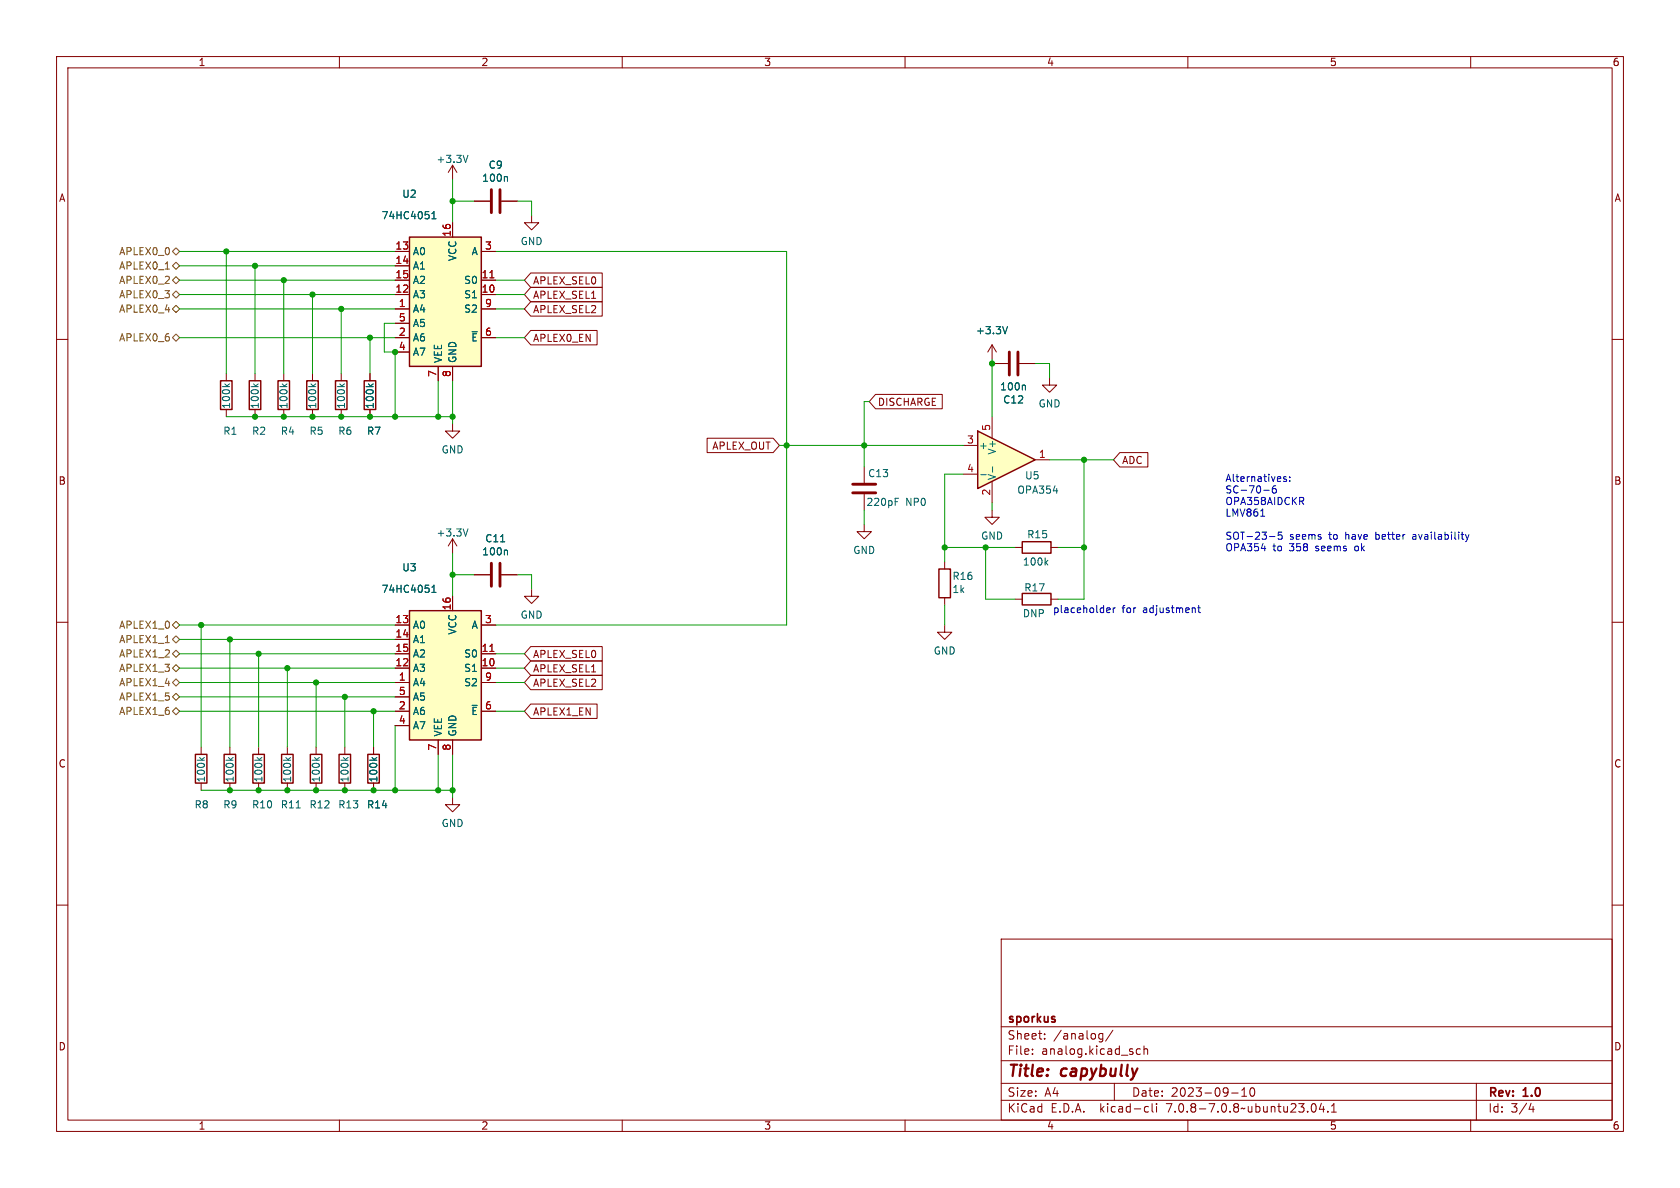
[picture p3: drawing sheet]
<svg xmlns="http://www.w3.org/2000/svg" width="297mm" height="210mm" viewBox="0 0 297 210" stroke-linecap="round" stroke-linejoin="round" font-family="sans-serif">
<g fill="none" stroke="#840000" stroke-width=".18">
<path d="M10 10h277v190h-277zM12 12h273v186h-273zM60 10v2M110 10v2M160 10v2M210 10v2M260 10v2M80 29.2v2.6M80 39.4v2.5M80 29.2l-.8 1.3M80 29.2l.8 1.3M83.8 35.6h2.8"/>
<path d="M88.6 35.6h2.8M94 38.1v1.3h1.2l-1.2 1.2-1.3-1.2h1.3M10 60h2M69.8 54.6h2.6M69.8 52.1h2.6M69.8 49.5h2.6M69.8 44.5h2.6M69.8 47h2.6M69.8 59.7h2.6M69.8 57.2h2.6M85.1 54.6h2.5M85.1 52.1h2.5"/>
<path d="M85.1 49.5h2.5M85.1 44.5h2.5M85.1 59.7h2.5M285 60h2M40 66v1.3M40 72.4v1.3M45.1 66v1.3M45.1 72.4v1.3M50.2 66v1.3M50.2 72.4v1.3M55.2 66v1.3M55.2 72.4v1.3"/>
<path d="M60.3 66v1.3M60.3 72.4v1.3M65.4 66v1.3M65.4 72.4v1.3M69.8 62.2h2.6M77.5 64.8v2.5M80 64.8v2.5M175.4 61l-.8 1.2M175.4 61v2.5M175.4 61l.7 1.2M175.4 64.3h2.8M180.2 64.3h2.8"/>
<path d="M185.5 66.8v1.3h1.3l-1.3 1.2-1.2-1.2h1.2M152.8 92.7v1.3h1.3l-1.3 1.3-1.3-1.3h1.3M152.8 82.6v2.7M152.8 87.4v2.8M167 99.3v1.3M179.5 96.8h1.2M185.8 96.8h1.3M10 110h2M69.8 118.1h2.6M69.8 115.6h2.6M69.8 110.5h2.6M69.8 113h2.6"/>
<path d="M80 105.4v2.6M85.1 118.1h2.5M85.1 115.6h2.5M85.1 110.5h2.5M94 104.1v1.3h1.2l-1.2 1.3-1.3-1.3h1.3M167 110.5v1.3h1.3l-1.3 1.2-1.3-1.2h1.3M167 105.7v1.2M179.5 105.9h1.2M185.8 105.9h1.3M285 110h2M35.6 132.1v1.3M35.6 138.4v1.3"/>
<path d="M40.6 132.1v1.3M40.6 138.4v1.3M45.7 132.1v1.3M45.7 138.4v1.3M50.8 132.1v1.3M50.8 138.4v1.3M55.9 132.1v1.3M55.9 138.4v1.3M61 132.1v1.3M61 138.4v1.3M66 132.1v1.3M66 138.4v1.3"/>
<path d="M69.8 120.7h2.6M69.8 125.7h2.6M69.8 128.3h2.6M69.8 123.2h2.6M77.5 130.8v2.6M80 130.8v2.6M85.1 120.7h2.5M85.1 125.7h2.5M10 160h2M80 141v1.2h1.3l-1.3 1.3-1.3-1.3h1.3M285 160h2M177 166h108v32h-108z"/>
<path d="M60 198v2M110 198v2M160 198v2M177 194.5h108M177 191.5h108M177 187.5h108M177 181.5h108M182.5 186.3v.1M182.5 185.5v.1M184.7 183.6v.1M184.7 182.8v.1M194.4 183.6h.6"/>
<path d="M194.4 182.8h.6M195 182.7v1.2l-.3 .3-.4-.1M196.7 182.1l-1.2 2M197 191.5v3M201.6 185.5l-.4-.1-.3 .3v.4l.1 .2h.6M202.2 185.5l.3-.1 .3 .1 .1 .9M202.2 184.9v1.5M202.6 195.6l.4 .1M203 196.5l-.4 .1M203.7 195.1v1.3l.2 .2M204.5 195.1v.1M204.5 195.6v1"/>
<path d="M210 198v2M217.7 193.2h1.2M219.5 193.8h.9M219.5 192.7l.5-.4v1.5M221.2 192.4l.1-.1a.81 .81 0 0 1 .6 .6 .81 .81 0 0 1-.3 .8l-.1 .1a.81 .81 0 0 1-.6-.6 .81 .81 0 0 1 .3-.8zM232 195.2l.2-.1a.81 .81 0 0 1 .6 .6 .81 .81 0 0 1-.3 .8l-.2 .1a.81 .81 0 0 1-.6-.6 .81 .81 0 0 1 .3-.8zM233.6 195l-.4 1.1h1M234 195.6v1M234.7 196.5v.1M235.4 196.6h.8M235.4 195.5l.4-.4v1.5M260 198v2"/>
<path d="M261 191.5v6.5M270.7 195l-.4 1.1h.9M271 195.6v1"/>
</g>
<path d="M86.9 33.5v4.1M88.4 33.5v4.1M178.4 62.2v4.1M180 62.2v4.1M150.7 87.1h4.1M150.7 85.6h4.1" fill="none" stroke="#840000" stroke-width=".51"/>
<g fill="none" stroke="#006464" stroke-width=".18">
<path d="M76.4 37.8l.3-.4v1.3M76.4 38.7h.7M82.7 27.5l-.4 1.2M89.5 31.2l.2 .2v.6M83.5 58.6h.9M178.1 57.7l-.4 1.3M39.7 67.9l.5 .4M40.6 67.9l-.5 .3M44.8 67.9l.5 .4M45.7 67.9l-.5 .3M49.9 67.9l.5 .4M50.7 67.9l-.4 .3"/>
<path d="M55 67.9l.5 .4M55.8 67.9l-.5 .3M60.1 67.9l.4 .4M60.9 67.9l-.5 .3M65.1 67.9l.5 .4M66 67.9l-.5 .3M181.1 68.1l.2 .2v.6M158.3 88.7h.4M158.3 88.1h.6M184.9 99.4l.3 .5M185.2 99l-.4 .5M76.4 104.7h.7"/>
<path d="M76.4 103.8l.3-.4v1.3M35.3 133.9l.5 .5M36.1 133.9l-.4 .4M40.4 133.9l.5 .5M41.2 133.9l-.5 .4M45.5 133.9l.4 .5M46.3 133.9l-.5 .4M50.5 133.9l.5 .5M51.4 133.9l-.5 .4M55.6 133.9l.5 .5M56.5 133.9l-.5 .4M60.7 133.9l.5 .5"/>
<path d="M61.5 133.9l-.4 .4M65.8 133.9l.5 .5M66.6 133.9l-.5 .4M83.5 124.7h.9M52.4 142.8h.7"/>
</g>
<g fill="none" stroke="#840000" stroke-width=".25">
<path d="M72.4 41.9h12.7v22.9h-12.7zM39 67.3h2v5.1h-2zM44.1 67.3h2v5.1h-2zM49.1 67.3h2.1v5.1h-2.1zM54.2 67.3h2.1v5.1h-2.1zM59.3 67.3h2v5.1h-2zM64.4 67.3h2v5.1h-2zM180.7 95.8h5.1v2h-5.1zM72.4 108h12.7v22.8h-12.7zM166 100.6h2v5.1h-2zM180.7 104.9h5.1v2h-5.1zM34.5 133.4h2.1v5h-2.1z"/>
<path d="M39.6 133.4h2.1v5h-2.1zM44.7 133.4h2v5h-2zM49.8 133.4h2v5h-2zM54.9 133.4h2v5h-2zM59.9 133.4h2.1v5h-2.1zM65 133.4h2.1v5h-2.1z"/>
</g>
<g fill="#ffffc2" stroke="#ffffc2" stroke-width=".18">
<path d="M72.4 108h12.7v22.8h-12.7z"/>
<path d="M72.4 41.9h12.7v22.9h-12.7z"/>
</g>
<path d="M86.6 49.1h.7M86.6 115.2h.7" fill="none" stroke="#a90000" stroke-width=".18"/>
<path d="M172.8 76.2l10.2 5.1-10.2 5.1z" fill="#ffffc2"/>
<path d="M172.8 76.2l10.2 5.1-10.2 5.1z" fill="none" stroke="#840000" stroke-width=".25"/>
<g fill="none" stroke="#840000" stroke-width=".18">
<path d="M80 39.4v2.5M83.8 35.6h2.8M88.6 35.6h2.8M69.8 54.6h2.6M69.8 52.1h2.6M69.8 49.5h2.6M69.8 44.5h2.6M69.8 47h2.6M69.8 59.7h2.6M69.8 57.2h2.6M85.1 54.6h2.5M85.1 52.1h2.5"/>
<path d="M85.1 49.5h2.5M85.1 44.5h2.5M85.1 59.7h2.5M93.8 58.4h11.8v2.6h-11.8l-1.1-1.3zM93.8 48.3h12.7v2.5h-12.7l-1.1-1.3zM93.8 50.8h12.7v2.5h-12.7l-1.1-1.2zM93.8 53.3h12.7v2.6h-12.7l-1.1-1.3zM65.4 66v1.3M65.4 72.4v1.3M69.8 62.2h2.6M77.5 64.8v2.5M80 74.9v1.3h1.3l-1.3 1.3-1.3-1.3h1.3"/>
<path d="M80 64.8v2.5M125 77.5h11.7l1.1 1.2-1.1 1.3h-11.7zM154.8 69.7h11.8v2.6h-11.8l-1.1-1.3zM170.3 78.7h2.5M175.4 73.7v3.8M175.4 64.3h2.8M180.2 64.3h2.8M80 95.3l-.8 1.2M80 95.3v2.5M80 95.3l.8 1.2M170.3 83.8h2.5M175.4 90.2v1.2h1.3l-1.3 1.3-1.3-1.3h1.3"/>
<path d="M175.4 85.1v3.8M183 81.3h2.5M198 80h4.9v2.6h-4.9l-1.2-1.3zM69.8 118.1h2.6M69.8 115.6h2.6M69.8 110.5h2.6M69.8 113h2.6M80 105.4v2.6M83.8 101.6h2.8M85.1 118.1h2.5M85.1 115.6h2.5M85.1 110.5h2.5"/>
<path d="M88.6 101.6h2.8M93.8 119.4h12.7v2.5h-12.7l-1.1-1.2zM93.8 114.3h12.7v2.5h-12.7l-1.1-1.2zM93.8 116.8h12.7v2.6h-12.7l-1.1-1.3zM66 132.1v1.3M66 138.4v1.3M69.8 120.7h2.6M69.8 125.7h2.6M69.8 128.3h2.6M69.8 123.2h2.6M77.5 130.8v2.6M80 130.8v2.6"/>
<path d="M85.1 120.7h2.5M85.1 125.7h2.5M93.8 124.5h11.8v2.5h-11.8l-1.1-1.3z"/>
</g>
<g fill="none" stroke="#006464" stroke-width=".18">
<path d="M76.4 38.7h.7M76.4 37.8l.3-.4v1.3M89.5 31.2l.2 .2v.6M83.5 58.6h.9M178.1 57.7l-.4 1.3M65.1 67.9l.5 .4M66 67.9l-.5 .3M181.1 68.1l.2 .2v.6M82.7 93.5l-.4 1.3M88.5 95.8h.7M89.5 97.2l.2 .2v.7M173.4 83.9h.9"/>
<path d="M175.5 82.5v1M76.4 103.8l.3-.4v1.3M76.4 104.7h.7M65.8 133.9l.5 .5M66.6 133.9l-.5 .4M83.5 124.7h.9"/>
</g>
<path d="M86.9 99.6v4M88.4 99.6v4" fill="none" stroke="#840000" stroke-width=".51"/>
<g fill="none" stroke="#725600" stroke-width=".18">
<path d="M29.2 47.6h.7M30.5 59.7l.6-.6 .6 .6-.6 .6zM30.5 44.5l.6-.7 .6 .7-.6 .6zM30.5 49.5l.6-.6 .6 .6-.6 .7zM30.5 47l.6-.6 .6 .6-.6 .6zM31.1 54l.6 .6-.6 .6-.6-.6zM31.1 51.4l.6 .7-.6 .6-.6-.6zM29.2 113.6h.7M30.5 115.6l.6-.7 .6 .7-.6 .6zM30.5 110.5l.6-.6 .6 .6-.6 .6zM30.5 113l.6-.6 .6 .6-.6 .7zM30.5 118.1l.6-.6 .6 .6-.6 .6z"/>
<path d="M30.5 125.7l.6-.6 .6 .6-.6 .7zM30.5 120.7l.6-.7 .6 .7-.6 .6zM30.5 123.2l.6-.6 .6 .6-.6 .6z"/>
</g>
<g fill="none" stroke="#0000c2" stroke-width=".18">
<path d="M222.9 91.2h.7M223.4 86.7h1M224.4 94.8h1M225.3 85.9h-.1a.85 .85 0 0 0 0 1.3l.4-.2v-.4l-.2-.2h-.4l-.1 .2M226.6 94.1h-.6l-.1 .6 .2-.2 .5 .1 .1 .2-.1 .4-.2 .1-.5-.1M227.4 84.3h-.3l-.2 .1 .1 .2 .4 .1v.3h-.5M228 85v.1M228 84.3v.1M230.1 88.6l.4 .6M230.4 88v.5M249.9 94.5h-.1M249.9 94.8l-.2 .2 .2 .3"/>
<path d="M259.1 94.5l.3 .8M259.4 95.3l-.3 .5M259.7 94.5l-.3 .8M195.7 108.2h.5M195.7 107.5h.4l.2 .3-.7 .1M196.8 107.5v.8M197.2 107.5l-.4 .2M211.7 107.5h.5M211.9 107v1.1l.3 .2"/>
</g>
<g fill="none" stroke="#009600" stroke-width=".18">
<path d="M80 31.8v7.6M80 35.6h3.8M91.4 35.6h2.6v2.5M31.7 52.1h38.1M31.7 44.5h38.1M31.7 49.5h38.1M31.7 54.6h38.1M31.7 47h38.1M31.7 59.7h38.1M40 44.5v21.5M45.1 47v19M50.2 49.5v16.5"/>
<path d="M55.2 52.1v13.9M60.3 54.6v11.4M65.4 59.7v6.3M69.8 57.2h-1.9v5h1.9v11.5M87.6 52.1h5.1M87.6 44.5h51.5v66h-51.5M87.6 49.5h5.1M87.6 54.6h5.1M87.6 59.7h5.1M40 73.7h40M77.5 67.3v6.4M80 67.3v7.6"/>
<path d="M137.8 78.7h32.5M153.7 71h-.9v11.6M175.4 63.5v10.2M183 64.3h2.5v2.5M80 97.8v7.6M152.8 90.2v2.5M167 96.8h12.5M170.3 83.8h-3.3v15.5M174.2 96.8v9.1h5.3M175.4 88.9v1.3M185.5 81.3h11.3M187.1 96.8h4.5"/>
<path d="M191.6 81.3v24.6h-4.5M31.7 113h38.1M31.7 110.5h38.1M31.7 115.6h38.1M31.7 118.1h38.1M35.6 110.5v21.6M40.6 113v19.1M45.7 115.6v16.5M50.8 118.1v14M80 101.6h3.8M87.6 115.6h5.1M87.6 118.1h5.1"/>
<path d="M91.4 101.6h2.6v2.5M167 106.9v3.6M31.7 120.7h38.1M31.7 125.7h38.1M31.7 123.2h38.1M35.6 139.7h44.4M55.9 120.7v11.4M61 123.2v8.9M66 125.7v6.4M69.8 128.3v11.4M77.5 133.4v6.3M80 133.4v7.6"/>
<path d="M87.6 120.7h5.1M87.6 125.7h5.1"/>
</g>
<path d="M86.6 49.1h.7M86.6 115.2h.7" fill="none" stroke="#a90000" stroke-width=".18"/>
<g fill="#009600" stroke="#009600" stroke-width=".18">
<circle cx="69.8" cy="62.2" r=".46"/>
<circle cx="77.5" cy="73.7" r=".46"/>
<circle cx="65.4" cy="59.7" r=".46"/>
<circle cx="69.8" cy="73.7" r=".46"/>
<circle cx="152.8" cy="78.7" r=".46"/>
<circle cx="139.1" cy="78.7" r=".46"/>
<circle cx="50.8" cy="139.7" r=".46"/>
<circle cx="55.9" cy="139.7" r=".46"/>
<circle cx="50.8" cy="118.1" r=".46"/>
<circle cx="45.7" cy="115.6" r=".46"/>
<circle cx="66" cy="139.7" r=".46"/>
<circle cx="61" cy="139.7" r=".46"/>
<circle cx="55.9" cy="120.7" r=".46"/>
<circle cx="50.2" cy="73.7" r=".46"/>
<circle cx="60.3" cy="73.7" r=".46"/>
<circle cx="65.4" cy="73.7" r=".46"/>
<circle cx="80" cy="73.7" r=".46"/>
<circle cx="80" cy="35.6" r=".46"/>
<circle cx="61" cy="123.2" r=".46"/>
<circle cx="66" cy="125.7" r=".46"/>
<circle cx="80" cy="139.7" r=".46"/>
<circle cx="80" cy="101.6" r=".46"/>
<circle cx="69.8" cy="139.7" r=".46"/>
<circle cx="77.5" cy="139.7" r=".46"/>
<circle cx="191.6" cy="81.3" r=".46"/>
<circle cx="167" cy="96.8" r=".46"/>
<circle cx="191.6" cy="96.8" r=".46"/>
<circle cx="174.2" cy="96.8" r=".46"/>
<circle cx="175.4" cy="64.3" r=".46"/>
<circle cx="45.1" cy="73.7" r=".46"/>
<circle cx="45.1" cy="47" r=".46"/>
<circle cx="40" cy="44.5" r=".46"/>
<circle cx="60.3" cy="54.6" r=".46"/>
<circle cx="55.2" cy="52.1" r=".46"/>
<circle cx="50.2" cy="49.5" r=".46"/>
<circle cx="55.2" cy="73.7" r=".46"/>
<circle cx="40.6" cy="113" r=".46"/>
<circle cx="35.6" cy="110.5" r=".46"/>
<circle cx="45.7" cy="139.7" r=".46"/>
<circle cx="40.6" cy="139.7" r=".46"/>
</g>
<g font-size="2.8" fill="#840000">
<text x="178" y="190.9">Title:</text>
<text x="187.7" y="190.9">capybully</text>
</g>
<g font-size="2.1" fill="#840000">
<text x="178" y="184">Sheet:</text>
<text x="178" y="181.2">sporkus</text>
<text x="186.2" y="184">/analog/</text>
<text x="178" y="186.7">File:</text>
<text x="184.1" y="186.7">analog.kicad_sch</text>
<text x="178" y="196.9">KiCad</text>
<text x="178" y="194.1">Size:</text>
<text x="184.7" y="194.1">A4</text>
<text x="185.7" y="196.9">E.D.A.</text>
<text x="194.6" y="196.9">kicad-cli</text>
<text x="200" y="194.1">Date:</text>
<text x="206.5" y="196.9">7.0.8-7.0.8~ubuntu23.04.1</text>
<text x="207" y="194.1">2023-09-10</text>
<text x="263" y="194.3">Rev:</text>
<text x="263" y="196.9">Id:</text>
<text x="267.1" y="196.9">3/4</text>
<text x="269.4" y="194.3">1.0</text>
</g>
<g font-size="1.8" fill="#840000">
<text x="35" y="11.9">1</text>
<text x="85" y="11.9">2</text>
<text x="135" y="11.9">3</text>
<text x="185" y="11.9">4</text>
<text x="235" y="11.9">5</text>
<text x="285" y="11.9">6</text>
<text x="10.3" y="35.9">A</text>
<text x="285.3" y="35.9">A</text>
<text x="94.1" y="50.5">APLEX_SEL0</text>
<text x="94.1" y="53">APLEX_SEL1</text>
<text x="94.1" y="55.6">APLEX_SEL2</text>
<text x="94.1" y="60.6">APLEX0_EN</text>
<text x="155.1" y="71.9">DISCHARGE</text>
<text x="125.8" y="79.7">APLEX_OUT</text>
<text x="198.3" y="82.2">ADC</text>
<text x="10.3" y="85.9">B</text>
<text x="285.3" y="85.9">B</text>
<text x="94.1" y="116.5">APLEX_SEL0</text>
<text x="94.1" y="119.1">APLEX_SEL1</text>
<text x="94.1" y="121.6">APLEX_SEL2</text>
<text x="94.1" y="126.7">APLEX1_EN</text>
<text x="10.3" y="135.9">C</text>
<text x="285.3" y="135.9">C</text>
<text x="10.3" y="185.9">D</text>
<text x="285.3" y="185.9">D</text>
<text x="35" y="199.9">1</text>
<text x="85" y="199.9">2</text>
<text x="135" y="199.9">3</text>
<text x="185" y="199.9">4</text>
<text x="235" y="199.9">5</text>
<text x="285" y="199.9">6</text>
</g>
<g font-size="1.8" fill="#006464">
<text x="77.1" y="29">+3.3V</text>
<text x="71" y="35.2">U2</text>
<text x="85.1" y="32.3">100n</text>
<text x="86.3" y="30">C9</text>
<text x="67.4" y="39">74HC4051</text>
<text x="72.9" y="45.3">A0</text>
<text x="72.9" y="47.9">A1</text>
<text x="80.9" y="46.2" transform="rotate(-90 80.9 46.2)">VCC</text>
<text x="83.3" y="45.3">A</text>
<text x="91.9" y="43.5">GND</text>
<text x="72.9" y="52.9">A3</text>
<text x="72.9" y="50.4">A2</text>
<text x="82" y="52.9">S1</text>
<text x="82" y="50.4">S0</text>
<text x="72.9" y="55.5">A4</text>
<text x="72.9" y="58">A5</text>
<text x="82" y="55.5">S2</text>
<text x="172.4" y="59.3">+3.3V</text>
<text x="72.9" y="60.6">A6</text>
<text x="72.9" y="63.1">A7</text>
<text x="78.3" y="64.3" transform="rotate(-90 78.3 64.3)">VEE</text>
<text x="80.9" y="64.3" transform="rotate(-90 80.9 64.3)">GND</text>
<text x="83.2" y="60.6">~{E}</text>
<text x="176.7" y="69.2">100n</text>
<text x="177.3" y="71.5">C12</text>
<text x="39.4" y="77.1">R1</text>
<text x="40.9" y="72.4" transform="rotate(-90 40.9 72.4)">100k</text>
<text x="44.5" y="77.1">R2</text>
<text x="45.9" y="72.4" transform="rotate(-90 45.9 72.4)">100k</text>
<text x="49.5" y="77.1">R4</text>
<text x="51" y="72.4" transform="rotate(-90 51 72.4)">100k</text>
<text x="54.6" y="77.1">R5</text>
<text x="56.1" y="72.4" transform="rotate(-90 56.1 72.4)">100k</text>
<text x="59.7" y="77.1">R6</text>
<text x="61.2" y="72.4" transform="rotate(-90 61.2 72.4)">100k</text>
<text x="64.8" y="77.1">R7</text>
<text x="66.3" y="72.4" transform="rotate(-90 66.3 72.4)">100k</text>
<text x="183.5" y="72.2">GND</text>
<text x="78" y="80.4">GND</text>
<text x="173" y="79.6">+</text>
<text x="176.3" y="80.5" transform="rotate(-90 176.3 80.5)">V+</text>
<text x="153.1" y="89.6">220pF</text>
<text x="153.4" y="84.6">C13</text>
<text x="160.1" y="89.6">NP0</text>
<text x="176.3" y="85" transform="rotate(-90 176.3 85)">V-</text>
<text x="179.8" y="87.5">OPA354</text>
<text x="181.1" y="84.9">U5</text>
<text x="77.1" y="95">+3.3V</text>
<text x="173.4" y="95.6">GND</text>
<text x="181.5" y="95.4">R15</text>
<text x="71" y="101.2">U3</text>
<text x="85.1" y="98.4">100n</text>
<text x="85.7" y="96.1">C11</text>
<text x="150.7" y="98.1">GND</text>
<text x="180.7" y="100.2">100k</text>
<text x="67.4" y="105">74HC4051</text>
<text x="168.3" y="102.7">R16</text>
<text x="168.3" y="105">1k</text>
<text x="181" y="104.7">R17</text>
<text x="72.9" y="111.4">A0</text>
<text x="72.9" y="113.9">A1</text>
<text x="80.9" y="112.3" transform="rotate(-90 80.9 112.3)">VCC</text>
<text x="83.3" y="111.4">A</text>
<text x="91.9" y="109.6">GND</text>
<text x="180.7" y="109.3">DNP</text>
<text x="72.9" y="119">A3</text>
<text x="72.9" y="116.4">A2</text>
<text x="82" y="119">S1</text>
<text x="82" y="116.4">S0</text>
<text x="165" y="115.9">GND</text>
<text x="72.9" y="121.5">A4</text>
<text x="72.9" y="124.1">A5</text>
<text x="82" y="121.5">S2</text>
<text x="72.9" y="126.6">A6</text>
<text x="72.9" y="129.1">A7</text>
<text x="78.3" y="130.3" transform="rotate(-90 78.3 130.3)">VEE</text>
<text x="80.9" y="130.3" transform="rotate(-90 80.9 130.3)">GND</text>
<text x="83.2" y="126.6">~{E}</text>
<text x="34.3" y="143.1">R8</text>
<text x="36.4" y="138.4" transform="rotate(-90 36.4 138.4)">100k</text>
<text x="39.4" y="143.1">R9</text>
<text x="41.5" y="138.4" transform="rotate(-90 41.5 138.4)">100k</text>
<text x="44.5" y="143.1">R10</text>
<text x="46.6" y="138.4" transform="rotate(-90 46.6 138.4)">100k</text>
<text x="49.5" y="143.1">R11</text>
<text x="51.7" y="138.4" transform="rotate(-90 51.7 138.4)">100k</text>
<text x="54.6" y="143.1">R12</text>
<text x="56.7" y="138.4" transform="rotate(-90 56.7 138.4)">100k</text>
<text x="59.7" y="143.1">R13</text>
<text x="61.8" y="138.4" transform="rotate(-90 61.8 138.4)">100k</text>
<text x="64.8" y="143.1">R14</text>
<text x="66.9" y="138.4" transform="rotate(-90 66.9 138.4)">100k</text>
<text x="78" y="146.4">GND</text>
</g>
<g font-size="1.8" fill="#a90000">
<text x="79.8" y="42" transform="rotate(-90 79.8 42)">16</text>
<text x="69.8" y="44.2">13</text>
<text x="69.8" y="46.7">14</text>
<text x="85.7" y="44.2">3</text>
<text x="69.8" y="51.8">12</text>
<text x="69.8" y="49.3">15</text>
<text x="85" y="51.8">10</text>
<text x="85" y="49.3">11</text>
<text x="70.4" y="54.4">1</text>
<text x="70.4" y="59.4">2</text>
<text x="70.4" y="56.9">5</text>
<text x="85.7" y="59.4">6</text>
<text x="85.7" y="54.4">9</text>
<text x="70.4" y="62">4</text>
<text x="77.2" y="66.7" transform="rotate(-90 77.2 66.7)">7</text>
<text x="79.8" y="66.7" transform="rotate(-90 79.8 66.7)">8</text>
<text x="175.1" y="76.3" transform="rotate(-90 175.1 76.3)">5</text>
<text x="170.9" y="78.5">3</text>
<text x="170.9" y="83.6">4</text>
<text x="183.6" y="81">1</text>
<text x="175.1" y="87.7" transform="rotate(-90 175.1 87.7)">2</text>
<text x="79.8" y="108" transform="rotate(-90 79.8 108)">16</text>
<text x="69.8" y="110.2">13</text>
<text x="69.8" y="112.8">14</text>
<text x="85.7" y="110.2">3</text>
<text x="69.8" y="117.9">12</text>
<text x="69.8" y="115.3">15</text>
<text x="85" y="117.9">10</text>
<text x="85" y="115.3">11</text>
<text x="70.4" y="120.4">1</text>
<text x="70.4" y="125.5">2</text>
<text x="70.4" y="122.9">5</text>
<text x="85.7" y="125.5">6</text>
<text x="85.7" y="120.4">9</text>
<text x="70.4" y="128">4</text>
<text x="77.2" y="132.8" transform="rotate(-90 77.2 132.8)">7</text>
<text x="79.8" y="132.8" transform="rotate(-90 79.8 132.8)">8</text>
</g>
<g font-size="1.8" fill="#725600">
<text x="21" y="45.3">APLEX0_0</text>
<text x="21" y="47.9">APLEX0_1</text>
<text x="21" y="50.4">APLEX0_2</text>
<text x="21" y="52.9">APLEX0_3</text>
<text x="21" y="55.5">APLEX0_4</text>
<text x="21" y="60.6">APLEX0_6</text>
<text x="21" y="111.4">APLEX1_0</text>
<text x="21" y="113.9">APLEX1_1</text>
<text x="21" y="116.4">APLEX1_2</text>
<text x="21" y="119">APLEX1_3</text>
<text x="21" y="121.5">APLEX1_4</text>
<text x="21" y="124.1">APLEX1_5</text>
<text x="21" y="126.6">APLEX1_6</text>
</g>
<g font-size="1.8" fill="#0000c2">
<text x="216.5" y="85.3">Alternatives:</text>
<text x="216.5" y="87.3">SC-70-6</text>
<text x="216.5" y="89.4">OPA358AIDCKR</text>
<text x="216.5" y="91.4">LMV861</text>
<text x="216.5" y="95.5">SOT-23-5</text>
<text x="228" y="95.5">seems</text>
<text x="235.1" y="95.5">to</text>
<text x="238.1" y="95.5">have</text>
<text x="243.7" y="95.5">better</text>
<text x="250.4" y="95.5">availability</text>
<text x="216.5" y="97.5">OPA354</text>
<text x="225" y="97.5">to</text>
<text x="228.1" y="97.5">358</text>
<text x="232.9" y="97.5">seems</text>
<text x="240" y="97.5">ok</text>
<text x="186.1" y="108.5">placeholder</text>
<text x="198.4" y="108.5">for</text>
<text x="202.2" y="108.5">adjustment</text>
</g>
</svg>
